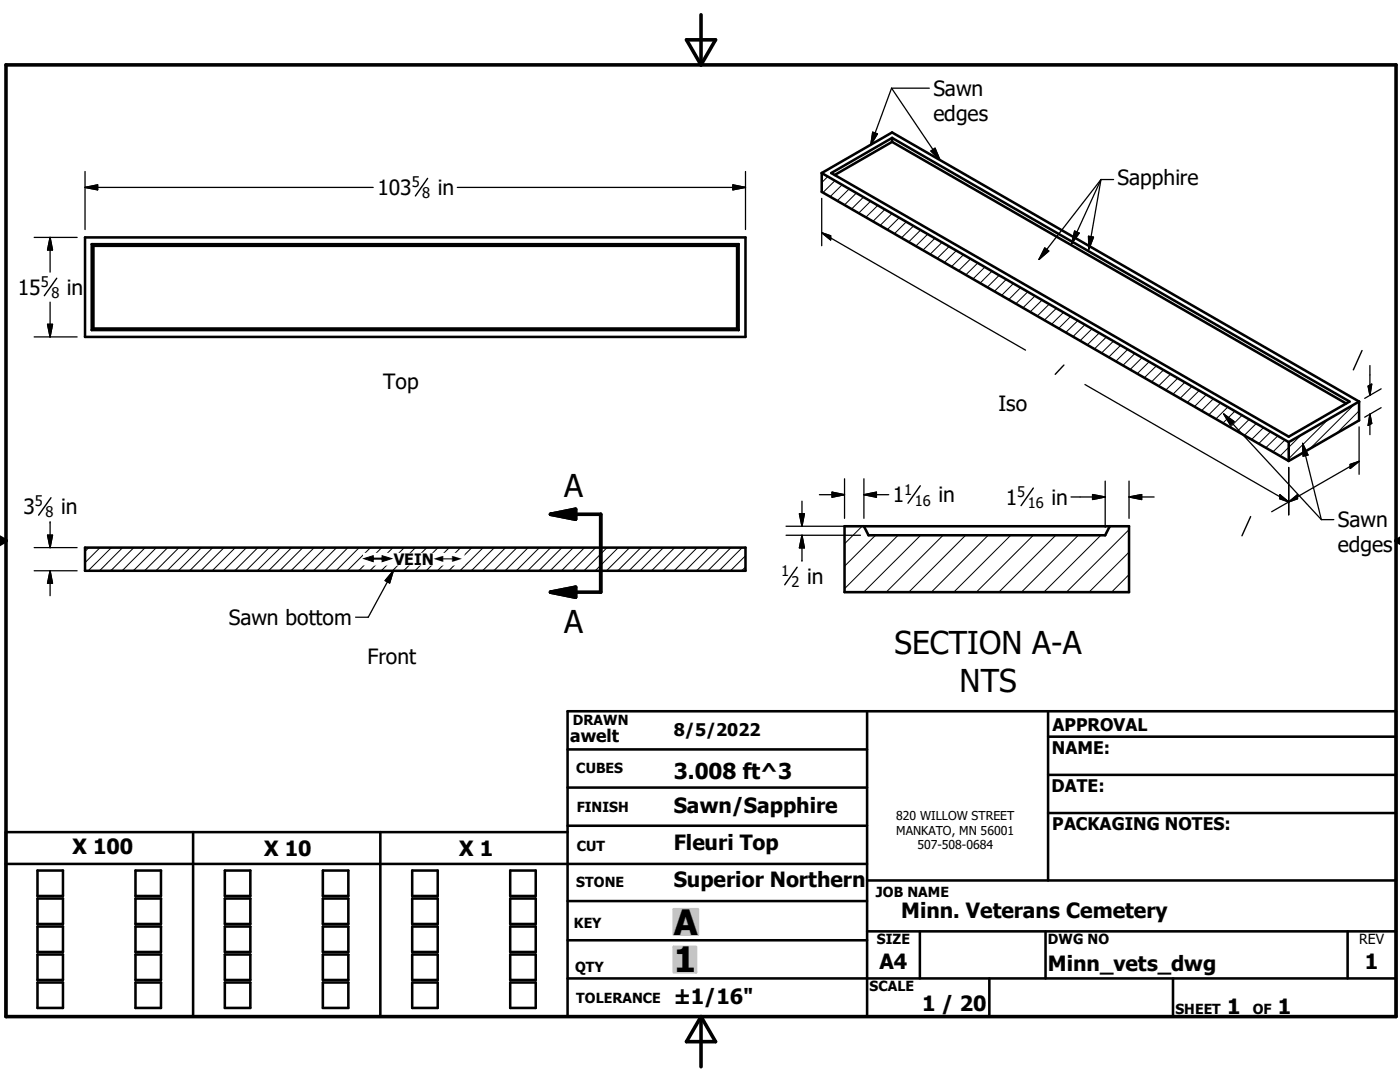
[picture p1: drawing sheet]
<svg xmlns="http://www.w3.org/2000/svg" width="279mm" height="216mm" viewBox="0 0 279 216" stroke-linecap="round" stroke-linejoin="round" font-family="sans-serif">
<g fill="none" stroke="#000" stroke-width=".2">
<path d="M165.2 35.2l-1.2 1.2M166.6 36.1l-2.4 2.3M168.1 36.9l-2.4 2.4M169.5 37.7l-2.4 2.4M170.9 38.5l-2.4 2.4M172.3 39.3l-2.4 2.4M173.8 40.1l-2.4 2.4M175.2 41l-2.4 2.4M176.6 41.8l-2.4 2.4M178 42.6l-2.4 2.4M179.5 43.4l-2.4 2.4M180.9 44.3l-2.4 2.3"/>
<path d="M182.3 45.1l-2.4 2.4M183.7 45.9l-2.4 2.4M185.2 46.7l-2.4 2.4M186.6 47.6l-2.4 2.3M188 48.4l-2.4 2.4M189.4 49.2l-2.4 2.4M190.9 50l-2.4 2.4M192.3 50.8l-2.4 2.4M193.7 51.6l-2.4 2.4M195.1 52.5l-2.4 2.4M196.6 53.3l-2.4 2.4M198 54.1l-2.4 2.4"/>
<path d="M199.4 54.9l-2.4 2.4M200.8 55.8l-2.3 2.3M202.3 56.6l-2.4 2.4M203.7 57.4l-2.4 2.4M205.1 58.2l-2.4 2.4M206.5 59.1l-2.3 2.3M208 59.9l-2.4 2.4M209.4 60.7l-2.4 2.4M210.8 61.5l-2.4 2.4M212.2 62.3l-2.3 2.4M213.7 63.1l-2.4 2.4M215.1 64l-2.4 2.3"/>
<path d="M216.5 64.8l-2.4 2.4M217.9 65.6l-2.3 2.4M219.4 66.4l-2.4 2.4M220.8 67.3l-2.4 2.3M222.2 68.1l-2.4 2.4M223.6 68.9l-2.3 2.4M225.1 69.7l-2.4 2.4M226.5 70.5l-2.4 2.4M227.9 71.4l-2.4 2.4M229.3 72.2l-2.4 2.4M230.8 73l-2.4 2.4M232.2 73.8l-2.4 2.4"/>
<path d="M233.6 74.6l-2.4 2.4M235 75.5l-2.4 2.3M236.5 76.3l-2.4 2.4M237.9 77.1l-2.4 2.4M239.3 77.9l-2.4 2.4M240.7 78.8l-2.3 2.3M242.2 79.6l-2.4 2.4M243.6 80.4l-2.4 2.4M245 81.2l-2.4 2.4M246.5 82l-2.4 2.4M247.9 82.9l-2.4 2.4M249.3 83.7l-2.4 2.4"/>
<path d="M250.7 84.5l-2.4 2.4M252.2 85.3l-2.4 2.4M253.6 86.1l-2.4 2.4M255 87l-2.4 2.3M256.4 87.8l-2.4 2.4M259.7 86.8l-4.2 4.2M265 83.7l-8.1 8.1M270.3 80.7l-8.9 8.8M271.2 82l-4.5 4.5M17.7 109.3l-.7 .7M20 109.3l-3 3M22.2 109.3l-4.6 4.6"/>
<path d="M24.5 109.3l-4.6 4.6M26.7 109.3l-4.6 4.6M29 109.3l-4.6 4.6M31.2 109.3l-4.6 4.6M33.5 109.3l-4.7 4.6M35.7 109.3l-4.6 4.6M38 109.3l-4.7 4.6M40.2 109.3l-4.6 4.6M42.5 109.3l-4.6 4.6M44.7 109.3l-4.6 4.6M47 109.3l-4.6 4.6M49.2 109.3l-4.6 4.6"/>
<path d="M51.5 109.3l-4.6 4.6M53.7 109.3l-4.6 4.6M56 109.3l-4.7 4.6M58.2 109.3l-4.6 4.6M60.4 109.3l-4.6 4.6M62.7 109.3l-4.6 4.6M64.9 109.3l-4.6 4.6M67.2 109.3l-4.6 4.6M69.4 109.3l-4.6 4.6M71.7 109.3l-4.6 4.6M73.9 109.3l-4.6 4.6M76.2 109.3l-4.6 4.6"/>
<path d="M78.4 109.3l-4.6 4.6M80.7 109.3l-4.6 4.6M82.9 109.3l-4.6 4.6M85.2 109.3l-4.6 4.6M87.4 109.3l-4.6 4.6M89.7 109.3l-4.6 4.6M91.9 109.3l-4.6 4.6M94.2 109.3l-4.6 4.6M96.4 109.3l-4.6 4.6M98.7 109.3l-4.6 4.6M100.9 109.3l-4.6 4.6M103.2 109.3l-4.7 4.6"/>
<path d="M105.4 109.3l-4.6 4.6M107.6 109.3l-4.6 4.6M109.9 109.3l-4.6 4.6M112.2 109.3l-4.7 4.6M114.4 109.3l-4.6 4.6M116.7 109.3l-4.6 4.6M118.9 109.3l-4.6 4.6M121.2 109.3l-4.6 4.6M123.4 109.3l-4.6 4.6M125.7 109.3l-4.7 4.6M127.9 109.3l-4.6 4.6M130.1 109.3l-4.6 4.6"/>
<path d="M132.4 109.3l-4.6 4.6M134.6 109.3l-4.6 4.6M136.9 109.3l-4.6 4.6M139.1 109.3l-4.6 4.6M141.4 109.3l-4.6 4.6M143.6 109.3l-4.6 4.6M145.9 109.3l-4.6 4.6M148.1 109.3l-4.6 4.6M148.8 113.1l-.8 .8M148.8 110.9l-3 3M172.1 105l-3.6 3.5M174.7 106.8l-6.2 6.2"/>
<path d="M179.2 106.8l-10.7 10.7M183.7 106.8l-11.3 11.4M188.2 106.8l-11.3 11.4M192.7 106.8l-11.3 11.4M197.2 106.8l-11.3 11.4M201.7 106.8l-11.4 11.4M206.2 106.8l-11.4 11.4M210.7 106.8l-11.3 11.4M215.2 106.8l-11.3 11.4M219.7 106.8l-11.4 11.4M221.5 105l-.1 .1M225.3 114.7l-3.5 3.5"/>
<path d="M225.3 110.2l-8 8M225.3 105.7l-12.5 12.5"/>
</g>
<g fill="none" stroke="#000" stroke-width=".51">
<path d="M164 34.5l14-8.1 93.2 53.7M164 34.5v3.8l93.2 53.7M164 34.5l93.2 53.7M165.9 34.5l12.1-7 91.3 52.6-12.1 7zM178 27.5v.8M178 28.3l90.6 52.2M178 28.3l-11.4 6.6M17 47.4h131.8v19.8h-131.8zM18.3 48.7h129.1M18.3 48.7l.3 .4M18.3 48.7v17.2M18.6 49.1h128.5"/>
<path d="M18.6 49.1v16.5M147.1 49.1v16.5M147.4 48.7l-.3 .4M147.4 48.7v17.2M18.3 65.9h129.1M18.6 65.6h128.5M18.6 65.6l-.3 .3M147.1 65.6l.3 .3M257.2 88.2v3.8M271.2 80.1v3.8l-14 8.1M271.2 80.1l-14 8.1M17 109.3h131.8v4.6h-131.8z"/>
<path d="M168.5 105h56.8v13.2h-56.8zM172.4 105l.9 1.8h47.3l.9-1.8M113.3 149.5h59.7M113.3 157.2h59.7M173 141.9v61M209.2 147h69.4M209.2 154.6h69.4M209.2 141.9v33.8M1.2 172.4h171.8M7.5 173.7h5.1v5.1h-5.1zM7.5 179.3h5.1v5.1h-5.1zM27 173.7h5.1v5.1h-5.1z"/>
<path d="M27 179.3h5.1v5.1h-5.1zM38.5 166v36.9M44.9 173.7h5.1v5.1h-5.1zM44.9 179.3h5.1v5.1h-5.1zM64.4 173.7h5.1v5.1h-5.1zM64.4 179.3h5.1v5.1h-5.1zM75.9 166v36.9M82.3 173.7h5.1v5.1h-5.1zM82.3 179.3h5.1v5.1h-5.1zM101.8 173.7h5.1v5.1h-5.1zM101.8 179.3h5.1v5.1h-5.1zM113.3 166h-112.1v36.9h277.4v-61h-165.3v61"/>
<path d="M113.3 179.8h59.7M113.3 164.8h59.7M173 175.7h105.6M209.2 162.2h69.4M7.5 184.9h5.1v5.1h-5.1zM7.5 190.5h5.1v5h-5.1zM7.5 196h5.1v5.1h-5.1zM27 190.5h5.1v5h-5.1zM27 196h5.1v5.1h-5.1zM27 184.9h5.1v5.1h-5.1zM44.9 190.5h5.1v5h-5.1zM44.9 196h5.1v5.1h-5.1z"/>
<path d="M44.9 184.9h5.1v5.1h-5.1zM64.4 190.5h5.1v5h-5.1zM64.4 196h5.1v5.1h-5.1zM64.4 184.9h5.1v5.1h-5.1zM82.3 190.5h5.1v5h-5.1zM82.3 196h5.1v5.1h-5.1zM82.3 184.9h5.1v5.1h-5.1zM101.8 190.5h5.1v5h-5.1zM101.8 196h5.1v5.1h-5.1zM101.8 184.9h5.1v5.1h-5.1zM113.3 187.6h59.7M113.3 195.2h165.3"/>
<path d="M173 185.8h105.6M183.6 185.8v9.4M197.4 195.2v7.7M208.7 185.8v9.4M234.1 195.2v7.7M268.9 185.8v9.4"/>
</g>
<g fill="none" stroke="#000" stroke-width=".71">
<path d="M1.2 12.9h277.4v190h-277.4zM137 7.9h5.8l-2.9 5zM139.9 2.9v10M-.1 107.9h1.3M-.1 107.2l1.3 .7M1.2 107.9l-1.2 .7M109.9 102.6h10v15.6h-10M109.9 102.6l5-1v2zM109.9 118.2l5-1v2zM278.6 107.9h.8M278.6 107.9l.8 .5M279.4 107.4l-.8 .5"/>
<path d="M139.9 202.9v10M139.9 202.9l2.9 5h-5.8z"/>
</g>
<g fill="#c0c0c0" stroke="#c0c0c0" stroke-width=".51">
<path d="M134.5 188.9h4.4v5.1z"/>
<path d="M134.5 188.9l4.4 5.1h-4.4z"/>
<path d="M134.5 181.4h4.8v5.1z"/>
<path d="M134.5 181.4l4.8 5.1h-4.8z"/>
</g>
<path d="M109.9 102.6l5-1v2zM109.9 118.2l5-1v2z" fill="#000" stroke="#000" stroke-width=".71"/>
<path d="M85.3 35.6l-2.4 3.5M11.3 55.5l-2.4 3.5M212.3 72.8l-1.7 1.9M271.8 69.9l-1.7 3.9M10.2 99.3l-2.5 3.5M183.7 96.9l-2.5 3.5M206.2 97.4l-2.4 3.5M159.1 113.2l-2.5 3.5M249.6 103.1l-1.7 3.8" fill="none" stroke="#000" stroke-width=".28"/>
<g fill="none" stroke="#000" stroke-width=".25">
<path d="M177.9 17.6l9.7 14.3M177.9 17.6l-4.1 11.3M177.9 17.6h7.6M17 37.4h57.5M17 37.4l2.5-.5v1zM17 34.2v11.6M91.3 37.4h57.5M146.3 36.9l2.5 .5-2.5 .5zM148.8 34.2v11.6M164 39.6v9.4M174.2 26.4l.9 .3-1.3 2.2zM185.8 30.1l.8-.5 1 2.3z"/>
<path d="M219.7 35.8l-12.3 16M219.7 35.8l-5.8 12.8M219.7 35.8l-2.4 13.9M219.7 35.8h2.5M6.8 47.4h8.6M10 47.4v6.9M10 47.4l.5 2.5h-1zM164 46.4l40.7 23.5M164 46.4l1.8 .6v.9zM208.5 49.5l.8 .6-1.9 1.7zM214.5 46.1l.9 .4-1.5 2.1zM217.2 47.1l1 .2-.9 2.4z"/>
<path d="M6.8 67.2h8.6M9.5 64.7h1l-.5 2.5zM10 60.3v6.9M216.5 76.7l40.7 23.5M273 77.1l.8-.5-.4 2.3zM273.4 72.9v6M275.6 77.6l-3.2 1.9M163.5 98.7h5M166.1 98.2l2.4 .5-2.4 .5zM168.5 95.5v7.9M172.4 98.7h5M172.4 98.7l2.5-.5v1z"/>
<path d="M172.4 95.5v7.9M213.7 99.2h6.9M218 98.7l2.6 .5-2.6 .5zM220.6 96v9.2M225.3 99.2h5M225.3 99.2l2.5-.5v1zM225.3 96v7.4M244.2 82.6l19.5 21.1M244.2 82.6l2.1 1.5-.8 .7zM255.4 98.7l1.8 1.5-1.8-.7zM257.2 93.3v9.4M260 88.5l3.7 15.2"/>
<path d="M260 88.5l1 2.3-.9 .2zM269.5 92.7l1.7-.6-1.7 1.4zM271.2 92.1l-14 8.1M271.2 85.2v9.4M273.4 82.6v4.1M273.4 82.6l.4 1.9-.8 .4zM275.6 81.3l-3.2 1.9M6.8 113.9h8.6M6.8 109.3h8.6M9.5 106.8h1l-.5 2.5zM10 104.1v5.2M10 113.9v5"/>
<path d="M10 113.9l.5 2.5h-1zM78.5 113.9l-5 9.3h-2.5M78.5 113.9l-.7 2.4-.9-.5zM156.9 105h13.9M156.9 106.8h14.8M159.5 102.5h1l-.5 2.5zM160 100v5M160 106.8v5.2M160 106.8l.5 2.5h-1zM257.2 100.2l1.7-1.5v.8zM257.2 100.2l-3.4 1.9M263.7 103.7h2.5"/>
</g>
<g fill="#000" stroke="#000" stroke-width=".25">
<path d="M17 37.4l2.5-.5v1zM146.3 36.9l2.5 .5-2.5 .5zM174.2 26.4l.9 .3-1.3 2.2zM185.8 30.1l.8-.5 1 2.3zM10 47.4l.5 2.5h-1zM164 46.4l1.8 .6v.9zM208.5 49.5l.8 .6-1.9 1.7zM214.5 46.1l.9 .4-1.5 2.1zM217.2 47.1l1 .2-.9 2.4zM9.5 64.7h1l-.5 2.5zM273 77.1l.8-.5-.4 2.3zM166.1 98.2l2.4 .5-2.4 .5z"/>
<path d="M172.4 98.7l2.5-.5v1zM218 98.7l2.6 .5-2.6 .5zM225.3 99.2l2.5-.5v1zM244.2 82.6l2.1 1.5-.8 .7zM255.4 98.7l1.8 1.5-1.8-.7zM257.2 100.2l1.7-1.5v.8zM260 88.5l1 2.3-.9 .2zM269.5 92.7l1.7-.6-1.7 1.4zM273.4 82.6l.4 1.9-.8 .4zM9.5 106.8h1l-.5 2.5zM10 113.9l.5 2.5h-1zM78.5 113.9l-.7 2.4-.9-.5z"/>
<path d="M159.5 102.5h1l-.5 2.5zM160 106.8l.5 2.5h-1z"/>
</g>
<g fill="#fff" stroke="#fff" stroke-width=".25">
<path d="M72.6 110.4h20v2.3z"/>
<path d="M72.6 110.4l20 2.3h-20z"/>
</g>
<g font-size="7">
<text x="134.5" y="186.5">A</text>
<text x="134.5" y="194">1</text>
</g>
<g font-size="6.3">
<text x="112.6" y="99.1">A</text>
<text x="112.6" y="126.2">A</text>
<text x="178.5" y="130.6">SECTION A-A</text>
<text x="191.5" y="138.1">NTS</text>
</g>
<text font-size="4.4" x="134.5" y="155.5">3.008 ft^3</text>
<g font-size="4.2">
<text x="186.3" y="19.1">Sawn</text>
<text x="186.3" y="24.1">edges</text>
<text x="75.3" y="38.9">103</text>
<text x="87.4" y="38.9">in</text>
<text x="223.1" y="37">Sapphire</text>
<text x="3.6" y="58.8">15</text>
<text x="13.4" y="58.8">in</text>
<text x="76.5" y="77.7">Top</text>
<text x="199.3" y="82">Iso</text>
<text x="178.2" y="100.2">1</text>
<text x="187.3" y="100.2">in</text>
<text x="200.7" y="100.7">1</text>
<text x="209.8" y="100.7">in</text>
<text x="4.7" y="102.6">3</text>
<text x="12.2" y="102.6">in</text>
<text x="267" y="105.2">Sawn</text>
<text x="267" y="110.2">edges</text>
<text x="161.1" y="116.5">in</text>
<text x="45.7" y="124.7">Sawn bottom</text>
<text x="73.3" y="132.6">Front</text>
<text x="134.4" y="162.3">Sawn/Sapphire</text>
<text x="14.5" y="170.5">X 100</text>
<text x="52.7" y="170.9">X 10</text>
<text x="91.7" y="170.9">X 1</text>
<text x="134.4" y="169.5">Fleuri Top</text>
<text x="134.4" y="176.9">Superior Northern</text>
<text x="179.9" y="183.3">Minn. Veterans Cemetery</text>
<text x="175.5" y="193.3">A4</text>
<text x="209.1" y="193.8">Minn_vets_dwg</text>
<text x="272.4" y="193.3">1</text>
<text x="134.4" y="200.3">±1/16&quot;</text>
<text x="184" y="201.7">1 / 20</text>
<text x="244.9" y="202.3">1</text>
<text x="255" y="202.3">1</text>
</g>
<g font-size="3.5">
<text x="113.8" y="148">awelt</text>
<text x="134.5" y="146.9">8/5/2022</text>
<text x="210.1" y="145.8">APPROVAL</text>
<text x="209.9" y="150.4">NAME:</text>
<text x="209.8" y="158.1">DATE:</text>
<text x="210" y="165.6">PACKAGING NOTES:</text>
</g>
<text font-size="3.1" x="78.6" y="112.7">VEIN</text>
<g font-size="2.9">
<text x="82.2" y="37.3">5</text>
<text x="84.3" y="39.5">8</text>
<text x="8.1" y="57.2">5</text>
<text x="10.2" y="59.5">8</text>
<text x="7" y="101.1">5</text>
<text x="180.5" y="98.7">1</text>
<text x="182.6" y="100.9">16</text>
<text x="203" y="99.1">5</text>
<text x="205.1" y="101.3">16</text>
<text x="9.1" y="103.3">8</text>
<text x="155.9" y="114.9">1</text>
<text x="157.9" y="117.1">2</text>
</g>
<g font-size="2.8">
<text x="114.3" y="144.6">DRAWN</text>
<text x="115" y="154.3">CUBES</text>
<text x="115.1" y="162">FINISH</text>
<text x="115.1" y="169.8">CUT</text>
<text x="115" y="177.1">STONE</text>
<text x="174.8" y="178.9">JOB NAME</text>
<text x="114.6" y="185.3">KEY</text>
<text x="175" y="188.4">SIZE</text>
<text x="209.1" y="188.4">DWG NO</text>
<text x="271.3" y="188.4">REV</text>
<text x="114.8" y="193.9">QTY</text>
<text x="173.5" y="197.8">SCALE</text>
<text x="115" y="200.2">TOLERANCE</text>
<text x="234.6" y="202.3">SHEET</text>
<text x="250" y="202.3">OF</text>
</g>
<g font-size="2.5">
<text x="72.6" y="112.7">#</text>
<text x="86.6" y="112.7">#</text>
</g>
<g font-size="2.4">
<text x="178.9" y="163.6">820 WILLOW STREET</text>
<text x="178.9" y="166.5">MANKATO, MN 56001</text>
<text x="183.1" y="169.5">507-508-0684</text>
</g>
</svg>
